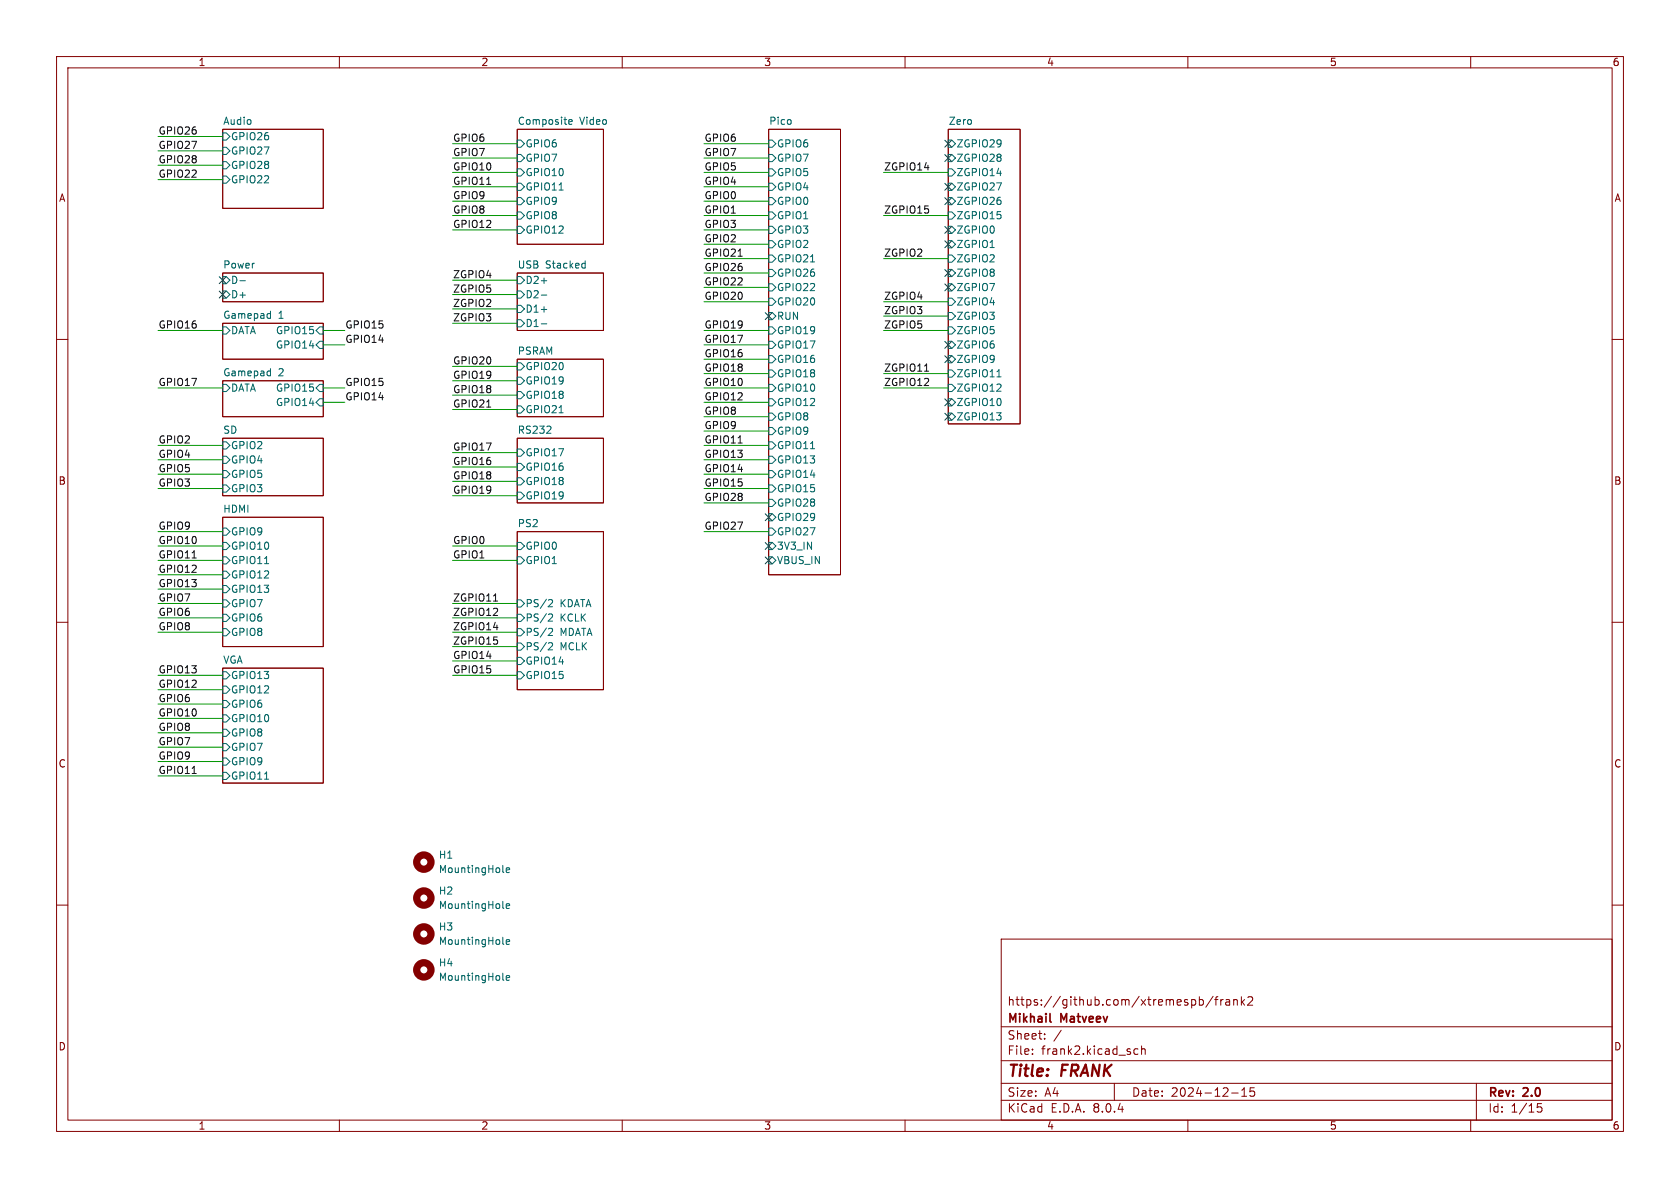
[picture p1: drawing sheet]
<svg xmlns="http://www.w3.org/2000/svg" width="297mm" height="210mm" viewBox="0 0 297 210" stroke-linecap="round" stroke-linejoin="round" font-family="sans-serif">
<g fill="none" stroke="#840000" stroke-width=".18">
<path d="M10 10h277v190h-277zM12 12h273v186h-273zM60 10v2M110 10v2M160 10v2M210 10v2M260 10v2M39.4 22.9h17.7v13.9h-17.7zM91.4 22.9h15.3v20.3h-15.3zM135.9 22.9h12.7v78.7h-12.7zM167.6 22.9h12.7v52h-12.7zM10 60h2"/>
<path d="M39.4 48.3h17.7v5h-17.7zM39.4 57.2h17.7v6.3h-17.7zM91.4 48.3h15.3v10.1h-15.3zM285 60h2M39.4 67.3h17.7v6.4h-17.7zM39.4 77.5h17.7v10.1h-17.7zM91.4 63.5h15.3v10.2h-15.3zM91.4 77.5h15.3v11.4h-15.3zM39.4 91.4h17.7v22.9h-17.7zM91.4 94h15.3v27.9h-15.3zM10 110h2M39.4 118.1h17.7v20.3h-17.7z"/>
<path d="M285 110h2M10 160h2M285 160h2M177 166h108v32h-108zM212 176.2v1.5M212 176.8l.5-.1 .2 .3v.4l-.1 .2h-.6M214.5 176.1l-1.3 2M214.7 176.7h.6M215.3 176.2l-.3 .2v1.3M215.8 176.7v1M216.2 176.7l-.2 .1-.2 .2M216.7 176.8h.6l.1 .9"/>
<path d="M217.4 177.1h-.5a.29 .29 0 0 0-.2 .3 .29 .29 0 0 0 .2 .3l.5-.1M218.1 176.8l.2-.1 .4 .1v.9M218.1 176.7v1M219.5 176.2v1.5M219.6 177.1l.4 .6M220 176.7l-.5 .6M220.6 176.3l.6-.1 .2 .1 .1 .3-1 1.1h1M60 198v2M110 198v2M160 198v2M177 194.5h108M177 191.5h108"/>
<path d="M177 187.5h108M177 181.5h108M182.5 186.3v.1M182.5 185.5v.1M184.7 183.6v.1M184.7 182.8v.1M187.6 182.1l-1.3 2M197 191.5v3M201.2 185.5l-.5-.1-.2 .3v.4l.1 .2h.6M201.8 185.5l.2-.1 .4 .1 .1 .9M201.8 184.9v1.5M210 198v2"/>
<path d="M217.7 193.2h1.2M219.5 193.8h.9M219.5 192.7l.5-.4v1.5M221.7 192.3h-.7v.7l.2-.1h.5l.1 .3-.1 .5-.2 .1-.5-.1M260 198v2M261 191.5v6.5M272.5 195.1h-.7l-.1 .7 .3-.1h.5l.1 .3-.1 .5-.2 .1-.6-.1"/>
</g>
<path d="M185.6 180.5l.2 .2" fill="none" stroke="#840000" stroke-width=".3"/>
<g fill="none" stroke="#006464" stroke-width=".18">
<path d="M39.4 23.5h.6l.6 .6-.6 .7h-.6zM39.4 26h.6l.6 .7-.6 .6h-.6zM39.4 28.6h.6l.6 .6-.6 .6h-.6zM39.4 31.1h.6l.6 .7-.6 .6h-.6zM91.4 24.8h.7l.6 .6-.6 .6h-.7zM91.4 27.3h.7l.6 .6-.6 .7h-.7zM91.4 29.8h.7l.6 .7-.6 .6h-.7zM91.4 32.4h.7l.6 .6-.6 .7h-.7zM91.4 34.9h.7l.6 .7-.6 .6h-.7zM91.4 37.5h.7l.6 .6-.6 .6h-.7zM98.8 33.6h.8M100.6 21.6l.6-.2-.1-.2-.4-.1-.1 .2v.6h.5"/>
<path d="M135.9 24.8h.6l.7 .6-.7 .6h-.6zM135.9 27.3h.6l.7 .6-.7 .7h-.6zM135.9 29.8h.6l.7 .7-.7 .6h-.6zM135.9 32.4h.6l.7 .6-.7 .7h-.6zM135.9 34.9h.6l.7 .7-.7 .6h-.6zM135.9 37.5h.6l.7 .6-.7 .6h-.6zM167.6 24.8h.7l.6 .6-.6 .6h-.7zM167.6 27.3h.7l.6 .6-.6 .7h-.7zM167.6 29.8h.7l.6 .7-.6 .6h-.7zM167.6 32.4h.7l.6 .6-.6 .7h-.7zM167.6 34.9h.7l.6 .7-.6 .6h-.7zM167.6 37.5h.7l.6 .6-.6 .6h-.7z"/>
<path d="M39.4 48.9h.6l.6 .6-.6 .7h-.6zM39.4 51.4h.6l.6 .7-.6 .6h-.6zM39.4 57.8h.6l.6 .6-.6 .7h-.6zM42.4 49.6h1M47.5 55.4l.3 .1M47.8 55v1.3M47.8 56.2l-.3 .1M55.9 58.4l.6-.6h.6v1.3h-.6zM91.4 48.9h.7l.6 .6-.6 .7h-.7zM91.4 56.5h.7l.6 .7-.6 .6h-.7zM91.4 54h.7l.6 .6-.6 .6h-.7zM91.4 51.4h.7l.6 .7-.6 .6h-.7z"/>
<path d="M91.4 40h.7l.6 .6-.6 .7h-.7zM95.7 49.6h1M95.7 57.2h1M95.7 54.7h1M95.7 52.2h1M103.1 46.5l.4 .1M103.5 46.1v1.3M103.5 47.3l-.4 .1M135.9 40h.6l.7 .6-.7 .7h-.6zM135.9 42.5h.6l.7 .7-.7 .6h-.6zM135.9 45.1h.6l.7 .6-.7 .7h-.6zM135.9 47.6h.6l.7 .7-.7 .6h-.6z"/>
<path d="M135.9 50.2h.6l.7 .6-.7 .6h-.6zM135.9 52.7h.6l.7 .6-.7 .7h-.6zM135.9 55.2h.6l.7 .7-.7 .6h-.6zM135.9 57.8h.6l.7 .6-.7 .7h-.6zM143.3 46.3h.7M167.6 40h.7l.6 .6-.6 .7h-.7zM167.6 42.5h.7l.6 .7-.6 .6h-.7zM167.6 45.1h.7l.6 .6-.6 .7h-.7zM167.6 47.6h.7l.6 .7-.6 .6h-.7zM167.6 50.2h.7l.6 .6-.6 .6h-.7zM167.6 52.7h.7l.6 .6-.6 .7h-.7zM167.6 55.2h.7l.6 .7-.6 .6h-.7z"/>
<path d="M167.6 57.8h.7l.6 .6-.6 .7h-.7zM39.4 67.9h.6l.6 .7-.6 .6h-.6zM39.4 78.1h.6l.6 .6-.6 .7h-.6zM47.5 65.6h.3M47.8 65.2v1.2M47.8 66.4h-.3M55.9 68.6l.6-.7h.6v1.3h-.6zM55.9 71.1l.6-.6h.6v1.3h-.6zM55.9 61l.6-.7h.6v1.3h-.6zM91.4 64.1h.7l.6 .7-.6 .6h-.7zM91.4 66.7h.7l.6 .6-.6 .6h-.7zM91.4 69.2h.7l.6 .7-.6 .6h-.7z"/>
<path d="M91.4 71.8h.7l.6 .6-.6 .6h-.7zM91.4 79.4h.7l.6 .6-.6 .6h-.7zM96.6 76.6h.8M97.3 75.4v.5M98.8 73h.8M135.9 60.3h.6l.7 .7-.7 .6h-.6zM135.9 62.9h.6l.7 .6-.7 .6h-.6zM135.9 65.4h.6l.7 .6-.7 .7h-.6zM135.9 67.9h.6l.7 .7-.7 .6h-.6zM135.9 70.5h.6l.7 .6-.7 .7h-.6zM135.9 73h.6l.7 .7-.7 .6h-.6zM135.9 75.6h.6l.7 .6-.7 .6h-.6z"/>
<path d="M135.9 78.1h.6l.7 .6-.7 .7h-.6zM143.3 79.3h.7M167.6 60.3h.7l.6 .7-.6 .6h-.7zM167.6 62.9h.7l.6 .6-.6 .6h-.7zM167.6 65.4h.7l.6 .6-.6 .7h-.7zM167.6 67.9h.7l.6 .7-.6 .6h-.7zM167.6 70.5h.7l.6 .6-.6 .7h-.7zM167.6 73h.7l.6 .7-.6 .6h-.7zM176.2 66.6h.8M39.4 80.6h.6l.6 .7-.6 .6h-.6zM39.4 83.2h.6l.6 .6-.6 .7h-.6zM39.4 85.7h.6l.6 .7-.6 .6h-.6z"/>
<path d="M39.4 93.3h.6l.6 .7-.6 .6h-.6zM39.4 95.9h.6l.6 .6-.6 .7h-.6zM39.4 98.4h.6l.6 .7-.6 .6h-.6zM46.8 99.6h.7M91.4 81.9h.7l.6 .7-.6 .6h-.7zM91.4 84.5h.7l.6 .6-.6 .6h-.7zM91.4 87h.7l.6 .6-.6 .7h-.7zM91.4 95.9h.7l.6 .6-.6 .7h-.7zM91.4 98.4h.7l.6 .7-.6 .6h-.7zM135.9 80.6h.6l.7 .7-.7 .6h-.6zM135.9 83.2h.6l.7 .6-.7 .7h-.6zM135.9 85.7h.6l.7 .7-.7 .6h-.6z"/>
<path d="M135.9 88.3h.6l.7 .6-.7 .6h-.6zM135.9 90.8h.6l.7 .6-.7 .7h-.6zM135.9 93.3h.6l.7 .7-.7 .6h-.6zM135.9 95.9h.6l.7 .6-.7 .7h-.6zM135.9 98.4h.6l.7 .7-.7 .6h-.6zM39.4 118.7h.6l.6 .7-.6 .6h-.6zM39.4 101h.6l.6 .6-.6 .6h-.6zM39.4 103.5h.6l.6 .6-.6 .7h-.6zM39.4 106h.6l.6 .7-.6 .6h-.6zM39.4 108.6h.6l.6 .6-.6 .7h-.6zM39.4 111.1h.6l.6 .7-.6 .6h-.6zM91.4 106h.7l.6 .7-.6 .6h-.7z"/>
<path d="M91.4 108.6h.7l.6 .6-.6 .7h-.7zM91.4 111.1h.7l.6 .7-.6 .6h-.7zM91.4 113.7h.7l.6 .6-.6 .6h-.7zM91.4 116.2h.7l.6 .6-.6 .7h-.7zM91.4 118.7h.7l.6 .7-.6 .6h-.7zM97.1 106l.5 .1 .1 .3-.8 .9h.8M97.1 108.5l.5 .1 .1 .3-.8 .9h.8M97.1 111.1h.5l.1 .3-.8 .9h.8M97.1 113.6l.5 .1 .1 .3-.8 .9h.8M39.4 121.3h.6l.6 .6-.6 .7h-.6zM39.4 123.8h.6l.6 .7-.6 .6h-.6zM39.4 126.4h.6l.6 .6-.6 .6h-.6z"/>
<path d="M39.4 128.9h.6l.6 .6-.6 .7h-.6zM39.4 131.4h.6l.6 .7-.6 .6h-.6zM39.4 134h.6l.6 .6-.6 .7h-.6zM39.4 136.5h.6l.6 .7-.6 .6h-.6zM46.8 137.7h.7M88.9 154.1l.2 .1M89.5 153.8l.6-.1-.1-.2-.3-.1-.2 .2 .1 .6h.4M88.9 173.1l.2 .2M88.9 160.4l.2 .2M88.9 166.8l.2 .1M89.5 172.9l.6-.1-.1-.3h-.3l-.2 .1 .1 .6h.4M89.5 160.2l.6-.1-.1-.3h-.3l-.2 .1 .1 .6h.4"/>
<path d="M89.5 166.5l.6-.1-.1-.2-.3-.1-.2 .2 .1 .6h.4"/>
</g>
<g fill="none" stroke="#840000" stroke-width="1.3">
<circle cx="74.9" cy="158.7" r="1.27"/>
<circle cx="74.9" cy="152.4" r="1.27"/>
<circle cx="74.9" cy="165.1" r="1.27"/>
<circle cx="74.9" cy="171.4" r="1.27"/>
</g>
<path d="M86 32.6h.8M130.5 45.3h.7M86 72h.8M130.5 78.3h.7M163.4 65.6h.8M34 98.6h.7M87.2 106.3h.8M34 136.7h.7" fill="none" stroke="#0f0f0f" stroke-width=".18"/>
<g fill="none" stroke="#009600" stroke-width=".18">
<path d="M27.9 31.8h11.5M27.9 29.2h11.5M27.9 24.1h11.5M27.9 26.7h11.5M80 30.5h11.4M80 25.4h11.4M80 35.6h11.4M80 27.9h11.4M80 33h11.4M80 38.1h11.4M124.5 30.5h11.4M124.5 25.4h11.4"/>
<path d="M124.5 35.6h11.4M124.5 27.9h11.4M124.5 33h11.4M124.5 38.1h11.4M156.2 30.5h11.4M156.2 38.1h11.4M27.9 58.4h11.5M57.1 58.4h3.9M80 40.6h11.4M80 54.6h11.4M80 57.2h11.4M80 49.5h11.4"/>
<path d="M80 52.1h11.4M124.5 45.7h11.4M124.5 50.8h11.4M124.5 48.3h11.4M124.5 43.2h11.4M124.5 40.6h11.4M124.5 58.4h11.4M124.5 53.3h11.4M156.2 45.7h11.4M156.2 58.4h11.4M156.2 53.3h11.4M156.2 55.9h11.4"/>
<path d="M27.9 78.7h11.5M27.9 68.6h11.5M57.1 61h3.9M57.1 71.1h3.9M57.1 68.6h3.9M80 67.3h11.4M80 64.8h11.4M80 69.9h11.4M80 72.4h11.4M124.5 61h11.4M124.5 78.7h11.4M124.5 73.7h11.4"/>
<path d="M124.5 71.1h11.4M124.5 68.6h11.4M124.5 76.2h11.4M124.5 66h11.4M124.5 63.5h11.4M156.2 68.6h11.4M156.2 66h11.4M27.9 81.3h11.5M27.9 83.8h11.5M27.9 94h11.5M27.9 86.4h11.5M27.9 96.5h11.5"/>
<path d="M27.9 99.1h11.5M80 96.5h11.4M80 99.1h11.4M80 87.6h11.4M80 80h11.4M80 82.6h11.4M80 85.1h11.4M124.5 81.3h11.4M124.5 83.8h11.4M124.5 94h11.4M124.5 88.9h11.4M124.5 86.4h11.4"/>
<path d="M27.9 106.7h11.5M27.9 111.8h11.5M27.9 109.2h11.5M27.9 104.1h11.5M27.9 101.6h11.5M27.9 119.4h11.5M80 106.7h11.4M80 111.8h11.4M80 109.2h11.4M80 116.8h11.4M80 114.3h11.4M80 119.4h11.4"/>
<path d="M27.9 132.1h11.5M27.9 134.6h11.5M27.9 124.5h11.5M27.9 121.9h11.5M27.9 129.5h11.5M27.9 127h11.5M27.9 137.2h11.5"/>
</g>
<g fill="none" stroke="#000084" stroke-width=".18">
<path d="M167 32.4l1.2 1.2M167 35l1.2 1.2M167 24.8l1.2 1.2M167 27.3l1.2 1.2M168.2 32.4l-1.2 1.2M168.2 35l-1.2 1.2M168.2 24.8l-1.2 1.2M168.2 27.3l-1.2 1.2M38.8 48.9l1.2 1.2M38.8 51.5l1.2 1.2M40 48.9l-1.2 1.2M40 51.5l-1.2 1.2"/>
<path d="M135.3 55.3l1.2 1.2M136.5 55.3l-1.2 1.2M167 50.2l1.2 1.2M167 40l1.2 1.2M167 47.7l1.2 1.2M167 42.6l1.2 1.2M168.2 50.2l-1.2 1.2M168.2 40l-1.2 1.2M168.2 47.7l-1.2 1.2M168.2 42.6l-1.2 1.2M167 73.1l1.2 1.2M167 60.4l1.2 1.2"/>
<path d="M167 62.9l1.2 1.2M167 70.5l1.2 1.2M168.2 73.1l-1.2 1.2M168.2 60.4l-1.2 1.2M168.2 62.9l-1.2 1.2M168.2 70.5l-1.2 1.2M135.3 95.9l1.2 1.2M135.3 90.8l1.2 1.2M135.3 98.5l1.2 1.2M136.5 95.9l-1.2 1.2M136.5 90.8l-1.2 1.2M136.5 98.5l-1.2 1.2"/>
</g>
<g font-size="2.8" fill="#840000">
<text x="178" y="190.9">Title:</text>
<text x="187.7" y="190.9">FRANK</text>
</g>
<g font-size="2.1" fill="#840000">
<text x="178" y="178">https://github.com/xtremespb/frank2</text>
<text x="178" y="184">Sheet:</text>
<text x="178" y="181.2">Mikhail</text>
<text x="187.6" y="181.2">Matveev</text>
<text x="178" y="186.7">File:</text>
<text x="184.1" y="186.7">frank2.kicad_sch</text>
<text x="178" y="196.9">KiCad</text>
<text x="178" y="194.1">Size:</text>
<text x="184.7" y="194.1">A4</text>
<text x="185.7" y="196.9">E.D.A.</text>
<text x="193.3" y="196.9">8.0.4</text>
<text x="200" y="194.1">Date:</text>
<text x="207" y="194.1">2024-12-15</text>
<text x="263" y="194.3">Rev:</text>
<text x="263" y="196.9">Id:</text>
<text x="267.1" y="196.9">1/15</text>
<text x="269.4" y="194.3">2.0</text>
</g>
<g font-size="1.8" fill="#840000">
<text x="35" y="11.9">1</text>
<text x="85" y="11.9">2</text>
<text x="135" y="11.9">3</text>
<text x="185" y="11.9">4</text>
<text x="235" y="11.9">5</text>
<text x="285" y="11.9">6</text>
<text x="10.3" y="35.9">A</text>
<text x="285.3" y="35.9">A</text>
<text x="10.3" y="85.9">B</text>
<text x="285.3" y="85.9">B</text>
<text x="10.3" y="135.9">C</text>
<text x="285.3" y="135.9">C</text>
<text x="10.3" y="185.9">D</text>
<text x="285.3" y="185.9">D</text>
<text x="35" y="199.9">1</text>
<text x="85" y="199.9">2</text>
<text x="135" y="199.9">3</text>
<text x="185" y="199.9">4</text>
<text x="235" y="199.9">5</text>
<text x="285" y="199.9">6</text>
</g>
<g font-size="1.8" fill="#0f0f0f">
<text x="27.9" y="23.9">GPIO26</text>
<text x="27.9" y="26.4">GPIO27</text>
<text x="27.9" y="28.9">GPIO28</text>
<text x="80" y="27.7">GPIO7</text>
<text x="80" y="25.1">GPIO6</text>
<text x="124.5" y="27.7">GPIO7</text>
<text x="124.5" y="25.1">GPIO6</text>
<text x="27.9" y="31.5">GPIO22</text>
<text x="80" y="30.2">GPIO10</text>
<text x="80" y="35.3">GPIO9</text>
<text x="80" y="32.8">GPIO11</text>
<text x="124.5" y="32.8">GPIO4</text>
<text x="124.5" y="35.3">GPIO0</text>
<text x="124.5" y="30.2">GPIO5</text>
<text x="156.2" y="30.2">ZGPIO14</text>
<text x="80" y="40.4">GPIO12</text>
<text x="80" y="37.8">GPIO8</text>
<text x="124.5" y="37.8">GPIO1</text>
<text x="124.5" y="40.4">GPIO3</text>
<text x="156.2" y="37.8">ZGPIO15</text>
<text x="124.5" y="45.5">GPIO21</text>
<text x="124.5" y="42.9">GPIO2</text>
<text x="124.5" y="48">GPIO26</text>
<text x="156.2" y="45.5">ZGPIO2</text>
<text x="80" y="49.3">ZGPIO4</text>
<text x="80" y="51.8">ZGPIO5</text>
<text x="124.5" y="53.1">GPIO20</text>
<text x="124.5" y="50.5">GPIO22</text>
<text x="156.2" y="53.1">ZGPIO4</text>
<text x="27.9" y="58.2">GPIO16</text>
<text x="61" y="58.2">GPIO15</text>
<text x="80" y="56.9">ZGPIO3</text>
<text x="80" y="54.3">ZGPIO2</text>
<text x="124.5" y="58.2">GPIO19</text>
<text x="156.2" y="55.6">ZGPIO3</text>
<text x="156.2" y="58.2">ZGPIO5</text>
<text x="61" y="60.7">GPIO14</text>
<text x="80" y="64.5">GPIO20</text>
<text x="124.5" y="60.7">GPIO17</text>
<text x="124.5" y="63.2">GPIO16</text>
<text x="124.5" y="65.8">GPIO18</text>
<text x="156.2" y="65.8">ZGPIO11</text>
<text x="27.9" y="68.3">GPIO17</text>
<text x="61" y="68.3">GPIO15</text>
<text x="61" y="70.9">GPIO14</text>
<text x="80" y="69.6">GPIO18</text>
<text x="80" y="67">GPIO19</text>
<text x="124.5" y="68.3">GPIO10</text>
<text x="124.5" y="70.9">GPIO12</text>
<text x="156.2" y="68.3">ZGPIO12</text>
<text x="80" y="72.1">GPIO21</text>
<text x="124.5" y="75.9">GPIO9</text>
<text x="124.5" y="73.4">GPIO8</text>
<text x="27.9" y="83.6">GPIO5</text>
<text x="27.9" y="78.5">GPIO2</text>
<text x="27.9" y="81">GPIO4</text>
<text x="80" y="79.7">GPIO17</text>
<text x="80" y="82.3">GPIO16</text>
<text x="124.5" y="78.5">GPIO11</text>
<text x="124.5" y="83.6">GPIO14</text>
<text x="124.5" y="81">GPIO13</text>
<text x="27.9" y="86.1">GPIO3</text>
<text x="80" y="84.8">GPIO18</text>
<text x="80" y="87.4">GPIO19</text>
<text x="124.5" y="88.6">GPIO28</text>
<text x="124.5" y="86.1">GPIO15</text>
<text x="27.9" y="93.7">GPIO9</text>
<text x="124.5" y="93.7">GPIO27</text>
<text x="27.9" y="98.8">GPIO11</text>
<text x="27.9" y="101.3">GPIO12</text>
<text x="27.9" y="96.3">GPIO10</text>
<text x="80" y="98.8">GPIO1</text>
<text x="80" y="96.3">GPIO0</text>
<text x="27.9" y="103.9">GPIO13</text>
<text x="27.9" y="106.4">GPIO7</text>
<text x="80" y="106.4">ZGPIO11</text>
<text x="27.9" y="111.5">GPIO8</text>
<text x="27.9" y="109">GPIO6</text>
<text x="80" y="111.5">ZGPIO14</text>
<text x="80" y="109">ZGPIO12</text>
<text x="27.9" y="119.1">GPIO13</text>
<text x="80" y="114">ZGPIO15</text>
<text x="80" y="116.6">GPIO14</text>
<text x="80" y="119.1">GPIO15</text>
<text x="27.9" y="124.2">GPIO6</text>
<text x="27.9" y="121.7">GPIO12</text>
<text x="27.9" y="126.7">GPIO10</text>
<text x="27.9" y="129.3">GPIO8</text>
<text x="27.9" y="131.8">GPIO7</text>
<text x="27.9" y="134.4">GPIO9</text>
<text x="27.9" y="136.9">GPIO11</text>
</g>
<g font-size="1.8" fill="#006464">
<text x="39.4" y="22.1">Audio</text>
<text x="91.4" y="22.1">Composite</text>
<text x="102.5" y="22.1">Video</text>
<text x="135.9" y="22.1">Pico</text>
<text x="167.6" y="22.1">Zero</text>
<text x="40.7" y="25">GPIO26</text>
<text x="40.7" y="27.5">GPIO27</text>
<text x="92.8" y="26.3">GPIO6</text>
<text x="92.8" y="28.8">GPIO7</text>
<text x="137.3" y="26.3">GPIO6</text>
<text x="137.3" y="28.8">GPIO7</text>
<text x="169" y="26.3">ZGPIO29</text>
<text x="169" y="28.8">ZGPIO28</text>
<text x="40.7" y="30.1">GPIO28</text>
<text x="40.7" y="32.6">GPIO22</text>
<text x="92.8" y="31.3">GPIO10</text>
<text x="92.8" y="33.9">GPIO11</text>
<text x="137.3" y="31.3">GPIO5</text>
<text x="137.3" y="33.9">GPIO4</text>
<text x="169" y="31.3">ZGPIO14</text>
<text x="169" y="33.9">ZGPIO27</text>
<text x="92.8" y="36.4">GPIO9</text>
<text x="92.8" y="39">GPIO8</text>
<text x="92.8" y="41.5">GPIO12</text>
<text x="137.3" y="36.4">GPIO0</text>
<text x="137.3" y="39">GPIO1</text>
<text x="137.3" y="41.5">GPIO3</text>
<text x="169" y="36.4">ZGPIO26</text>
<text x="169" y="39">ZGPIO15</text>
<text x="169" y="41.5">ZGPIO0</text>
<text x="39.4" y="47.5">Power</text>
<text x="91.4" y="47.5">USB</text>
<text x="96.4" y="47.5">Stacked</text>
<text x="137.3" y="44">GPIO2</text>
<text x="137.3" y="46.6">GPIO21</text>
<text x="169" y="44">ZGPIO1</text>
<text x="169" y="46.6">ZGPIO2</text>
<text x="40.7" y="50.4">D-</text>
<text x="40.7" y="52.9">D+</text>
<text x="92.8" y="50.4">D2+</text>
<text x="92.8" y="52.9">D2-</text>
<text x="137.3" y="49.1">GPIO26</text>
<text x="137.3" y="51.7">GPIO22</text>
<text x="169" y="49.1">ZGPIO8</text>
<text x="169" y="51.7">ZGPIO7</text>
<text x="39.4" y="56.4">Gamepad</text>
<text x="40.7" y="59.3">DATA</text>
<text x="48.7" y="59.3">GPIO15</text>
<text x="49.2" y="56.4">1</text>
<text x="92.8" y="58">D1-</text>
<text x="92.8" y="55.5">D1+</text>
<text x="137.3" y="54.2">GPIO20</text>
<text x="137.3" y="56.7">RUN</text>
<text x="137.3" y="59.3">GPIO19</text>
<text x="169" y="54.2">ZGPIO4</text>
<text x="169" y="56.7">ZGPIO3</text>
<text x="169" y="59.3">ZGPIO5</text>
<text x="48.7" y="61.8">GPIO14</text>
<text x="91.4" y="62.8">PSRAM</text>
<text x="92.8" y="65.6">GPIO20</text>
<text x="137.3" y="61.8">GPIO17</text>
<text x="137.3" y="64.4">GPIO16</text>
<text x="169" y="61.8">ZGPIO6</text>
<text x="169" y="64.4">ZGPIO9</text>
<text x="39.4" y="66.6">Gamepad</text>
<text x="40.7" y="69.4">DATA</text>
<text x="48.7" y="69.4">GPIO15</text>
<text x="48.7" y="72">GPIO14</text>
<text x="49.2" y="66.6">2</text>
<text x="92.8" y="68.2">GPIO19</text>
<text x="92.8" y="70.7">GPIO18</text>
<text x="137.3" y="66.9">GPIO18</text>
<text x="137.3" y="69.4">GPIO10</text>
<text x="137.3" y="72">GPIO12</text>
<text x="169" y="66.9">ZGPIO11</text>
<text x="169" y="69.4">ZGPIO12</text>
<text x="169" y="72">ZGPIO10</text>
<text x="39.4" y="76.8">SD</text>
<text x="91.4" y="76.8">RS232</text>
<text x="92.8" y="73.3">GPIO21</text>
<text x="137.3" y="74.5">GPIO8</text>
<text x="137.3" y="77.1">GPIO9</text>
<text x="169" y="74.5">ZGPIO13</text>
<text x="40.7" y="79.6">GPIO2</text>
<text x="40.7" y="82.1">GPIO4</text>
<text x="92.8" y="80.9">GPIO17</text>
<text x="92.8" y="83.4">GPIO16</text>
<text x="137.3" y="79.6">GPIO11</text>
<text x="137.3" y="82.1">GPIO13</text>
<text x="40.7" y="84.7">GPIO5</text>
<text x="40.7" y="87.2">GPIO3</text>
<text x="92.8" y="86">GPIO18</text>
<text x="92.8" y="88.5">GPIO19</text>
<text x="137.3" y="84.7">GPIO14</text>
<text x="137.3" y="87.2">GPIO15</text>
<text x="137.3" y="89.8">GPIO28</text>
<text x="39.4" y="90.7">HDMI</text>
<text x="40.7" y="94.8">GPIO9</text>
<text x="91.4" y="93.3">PS2</text>
<text x="137.3" y="92.3">GPIO29</text>
<text x="137.3" y="94.8">GPIO27</text>
<text x="40.7" y="97.4">GPIO10</text>
<text x="40.7" y="99.9">GPIO11</text>
<text x="92.8" y="97.4">GPIO0</text>
<text x="92.8" y="99.9">GPIO1</text>
<text x="137.3" y="97.4">3V3_IN</text>
<text x="137.3" y="99.9">VBUS_IN</text>
<text x="40.7" y="102.5">GPIO12</text>
<text x="40.7" y="105">GPIO13</text>
<text x="40.7" y="107.5">GPIO7</text>
<text x="92.8" y="107.5">PS/2</text>
<text x="99" y="107.5">KDATA</text>
<text x="40.7" y="110.1">GPIO6</text>
<text x="40.7" y="112.6">GPIO8</text>
<text x="92.8" y="110.1">PS/2</text>
<text x="92.8" y="112.6">PS/2</text>
<text x="99" y="110.1">KCLK</text>
<text x="99" y="112.6">MDATA</text>
<text x="39.4" y="117.4">VGA</text>
<text x="92.8" y="115.2">PS/2</text>
<text x="92.8" y="117.7">GPIO14</text>
<text x="99" y="115.2">MCLK</text>
<text x="40.7" y="120.2">GPIO13</text>
<text x="40.7" y="122.8">GPIO12</text>
<text x="40.7" y="125.3">GPIO6</text>
<text x="92.8" y="120.2">GPIO15</text>
<text x="40.7" y="127.9">GPIO10</text>
<text x="40.7" y="130.4">GPIO8</text>
<text x="40.7" y="132.9">GPIO7</text>
<text x="40.7" y="135.5">GPIO9</text>
<text x="40.7" y="138">GPIO11</text>
<text x="77.5" y="152">H1</text>
<text x="77.5" y="154.5">MountingHole</text>
<text x="77.5" y="158.3">H2</text>
<text x="77.5" y="160.9">MountingHole</text>
<text x="77.5" y="164.7">H3</text>
<text x="77.5" y="167.2">MountingHole</text>
<text x="77.5" y="171">H4</text>
<text x="77.5" y="173.6">MountingHole</text>
</g>
</svg>
